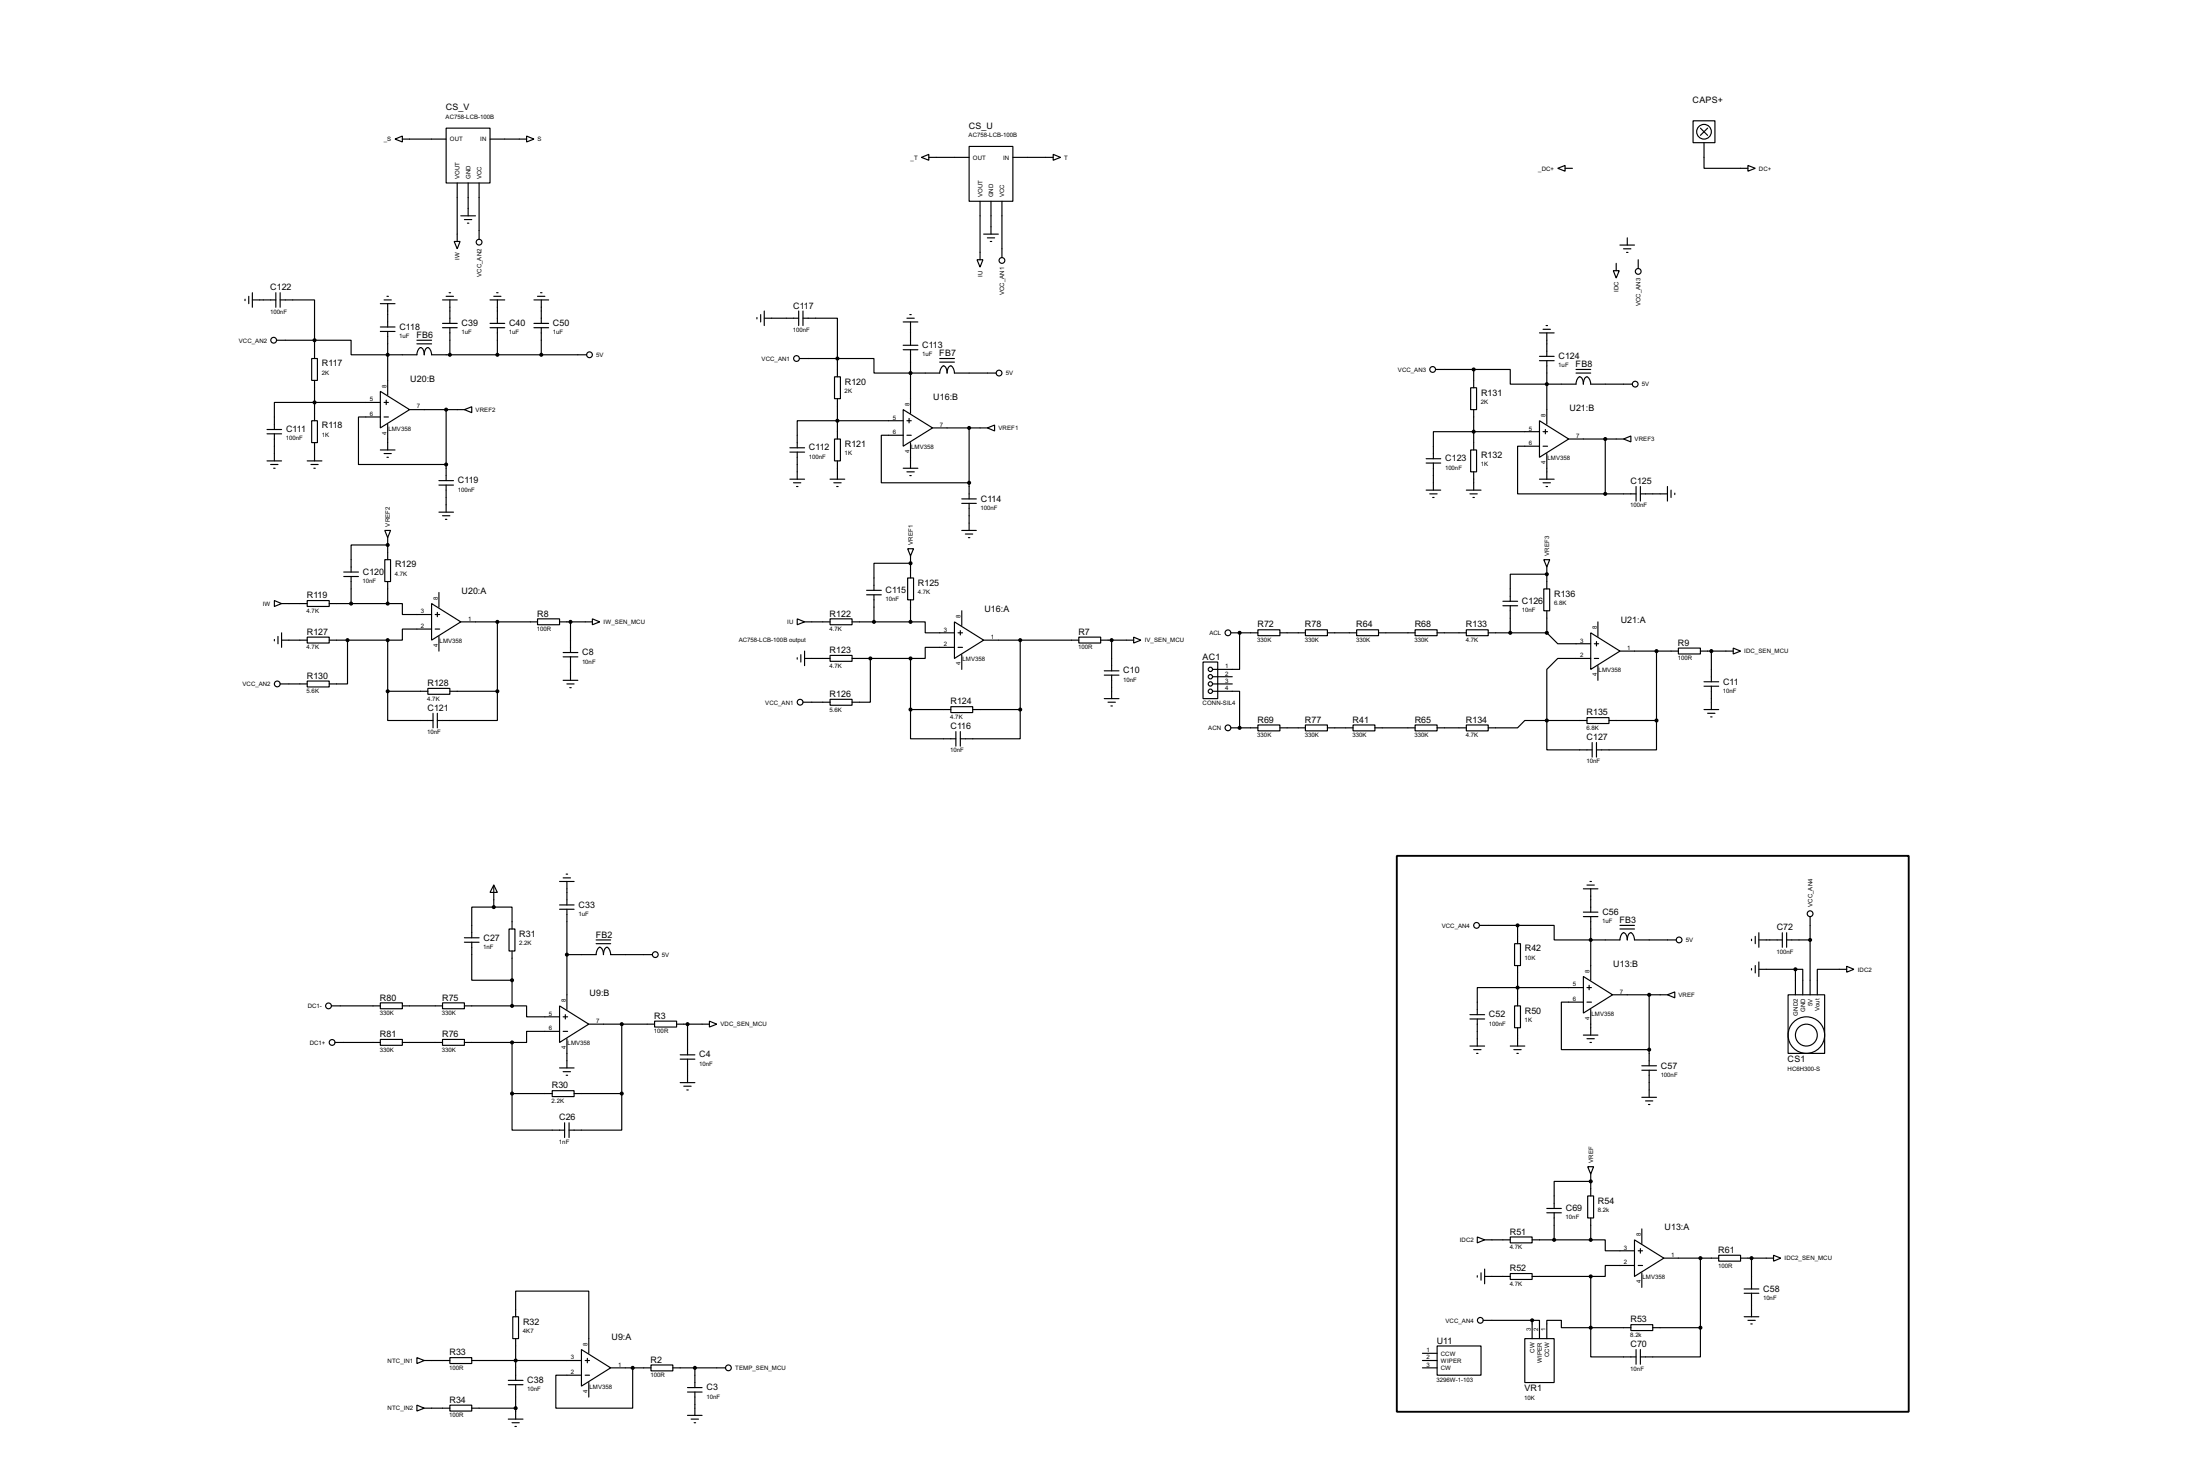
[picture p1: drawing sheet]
<svg xmlns="http://www.w3.org/2000/svg" width="764mm" height="510mm" viewBox="0 0 764 510" stroke-linecap="round" stroke-linejoin="round" font-family="sans-serif">
<g fill="none" stroke="#000" stroke-width=".4">
<path d="M137.2 48.3l2.6-1v2zM139.8 48.3h15.2M155 44.5h15.2v19.1h-15.2zM170.2 48.3h12.7M182.9 47.3l2.6 1-2.6 1zM320.1 54.7l2.5-1.1v2.1zM322.6 54.7h14M336.6 50.9h15.2v19h-15.2zM351.8 54.7h14M365.8 53.6l2.6 1.1-2.6 1zM541.1 58.5l2.5-1v2zM543.6 58.5h2.6"/>
<path d="M588.1 42h7.6v7.6h-7.6zM590.6 44.5l2.5 2.5M591.9 49.6v8.9h15.2M593.1 44.5l-2.5 2.5M607.1 57.5l2.6 1-2.6 1zM158.8 63.6v20.3M160.1 75h5.1M161.3 76.3h2.6M162.4 77.5h.5M162.6 63.6v11.4M166.4 63.6v19.5M340.4 69.9v20.3"/>
<path d="M344.2 69.9v11.4M348 69.9v19.6M157.8 83.9h2l-1 2.5zM339.4 90.2h2l-1 2.6zM341.7 81.3h5.1M343 82.6h2.5M344 83.9h.5M560.4 94h2l-1 2.6zM561.4 91.5v2.5M562.7 85.1h5M563.9 86.4h2.6M565 87.7h.5"/>
<path d="M565.2 82.6v2.5M569 90.2v3.1M85.1 103.9v.5M86.4 102.9v2.6M87.7 104.2h8.1M87.7 101.7v5M95.8 101.7v5M96.1 118.2h13.2M97.3 104.2h12v14M97.3 101.7v5M109.3 118.2h12.7v5h22.8l.4-1.7a.89 .89 0 0 1 .9-.8 .89 .89 0 0 1 .9 .8l.4 1.7 .1-1.2a1.01 1.01 0 0 1 .7-1.2 1.01 1.01 0 0 1 1.3 .7l.4 1.7h53.9M109.3 118.2v6.3"/>
<path d="M132.1 113.6h5.1M132.1 115.1h5.1M132.1 105.5h5.1M133.4 104.2h2.5M134.4 102.9h.5M134.7 105.5v8.1M134.7 115.1v22.1M144.8 118.2h5.1M144.8 119.4h5.1M153.7 104.2h5.1M153.7 112.3h5.1M153.7 113.8h5.1"/>
<path d="M155 102.9h2.5M156 101.7h.5M156.3 104.2v8.1M156.3 113.8v9.4M170.2 104.2h5.1M170.2 112.3h5.1M170.2 113.8h5.1M171.5 102.9h2.5M172.5 101.7h.5M172.8 104.2v8.1M172.8 113.8v9.4M185.5 104.2h5.1"/>
<path d="M185.5 112.3h5.1M185.5 113.8h5.1M186.7 102.9h2.6M187.8 101.7h.5M188 104.2v8.1M188 113.8v9.4M262.9 110.3v.5M264.2 109.3v2.5M265.5 110.5h11.9M265.5 108v5.1M277.4 108v5.1M278.9 110.5h12v14"/>
<path d="M278.9 108v5.1M313.7 119.9h5.1M313.7 111.8h5.1M315 110.5h2.6M316 109.3h.5M316.3 111.8v8.1M534.7 115.6h5.1M536 114.4h2.5M537 113.1h.5M537.3 115.6v8.2M108.3 124.5h2v7.6h-2zM109.3 132.1v14"/>
<path d="M132.1 135.9l10.2 6.4-10.2 6.3zM132.1 139.8h-36.8v9.4M133.4 139.8h1.5M134.2 139v1.5M277.7 124.5h13.2M289.9 130.9h2v7.6h-2zM290.9 124.5h12.7v5.1h22.8l.5-1.8a.88 .88 0 0 1 .8-.8 .88 .88 0 0 1 .9 .8l.4 1.8 .1-1.3a1.01 1.01 0 0 1 .7-1.1 1.01 1.01 0 0 1 1.3 .6l.4 1.8h14.5M290.9 124.5v6.4M290.9 138.5v14M313.7 121.5h5.1M316.3 121.5v22.1M326.4 124.5h5.1"/>
<path d="M326.4 125.8h5.1M498.7 128.3h13.2M510.8 134.7h2.1v7.6h-2.1zM511.9 128.3h12.7v5.1h22.8l.4-1.8a.89 .89 0 0 1 .9-.8 .89 .89 0 0 1 .9 .8l.4 1.8 .1-1.2a1.21 1.21 0 0 1 1.4-1.3l.8 1.3 .2 1.2h14.5M511.9 128.3v6.4M534.7 123.8h5.1M534.7 125.3h5.1M537.3 125.3v22.1M547.4 129.6h5.1M547.4 128.3h5.1M92.8 149.2h5M92.8 150.7h5"/>
<path d="M95.3 150.7v9.4M108.3 146.1h2v7.6h-2zM109.3 153.7v6.4M132.1 144.8h-7.6v16.5h30.5M132.1 156.3h5.1M133.4 144.8h1.5M133.4 157.5h2.5M134.4 158.8h.5M134.7 147.4v8.9M142.3 142.3h19M155 142.3v24.6M161.3 142.3l2.6-1v2z"/>
<path d="M274.4 155.5h5.1M274.4 157h5.1M276.9 157v9.4M289.9 152.5h2v7.6h-2zM313.7 142.3l10.2 6.3-10.2 6.4zM313.7 146.1h-36.8v9.4M313.7 151.2h-7.6v16.5h30.5M315 146.1h1.5M315 151.2h1.5M315.8 145.3v1.6M316.3 153.7v8.9M323.9 148.6h19.1"/>
<path d="M336.6 148.6v24.7M343 148.6l2.5-1v2.1zM495.4 159.3h5M510.8 156.3h2.1v7.6h-2.1zM511.9 142.3v14M534.7 146.1l10.2 6.4-10.2 6.3zM534.7 149.9h-36.8v9.4M534.7 155h-7.6v16.5h30.5M536 149.9h1.5M536 155h1.5M536.8 149.2v1.5M537.3 157.5v8.9"/>
<path d="M544.9 152.5h19M557.6 152.5v19M563.9 152.5l2.6-1.1v2.1zM92.8 160.1h5M94 161.3h2.6M95.1 162.6h.5M106.7 160.1h5.1M108 161.3h2.5M109 162.6h.5M152.5 166.9h5M152.5 168.5h5M152.5 177.9h5"/>
<path d="M153.7 179.1h2.6M155 168.5v9.4M274.4 166.4h5.1M275.6 167.7h2.6M276.7 169h.5M288.3 166.4h5.1M289.6 167.7h2.6M290.6 169h.5M290.9 160.1v6.3M313.7 162.6h5.1M315 163.9h2.6M316 165.2h.5"/>
<path d="M334.1 173.3h5M334.1 174.8h5M336.6 174.8v9.4M495.4 160.8h5M495.4 170.2h5M496.6 171.5h2.6M497.6 172.8h.5M497.9 160.8v9.4M509.3 170.2h5.1M510.6 171.5h2.5M511.6 172.8h.5M511.9 163.9v6.3"/>
<path d="M534.7 166.4h5.1M536 167.7h2.5M537 169h.5M557.6 171.5h10.7M568.3 169v5M569.8 171.5h9.4M569.8 169v5M579.2 169v5M580.4 170.2v2.6M581.7 171.3v.5M119.4 198.7h5.1M133.7 194.4h2v7.6h-2z"/>
<path d="M133.7 184.2h2l-1 2.5zM134.7 189.3h-12.7v9.4M134.7 186.7v7.7M154.7 180.4h.5M315.3 190.6h2l-1 2.5zM316.3 195.6h-12.7v9.4M316.3 193.1v7.6M334.1 184.2h5M335.3 185.5h2.6M336.4 186.7h.5M536.2 194.4h2.1l-1 2.5zM537.3 199.4h-12.7v9.4"/>
<path d="M537.3 196.9v7.6M95.3 208.6l2.5 1-2.5 1zM97.8 209.6h8.9M97.8 219.8v5M106.7 208.6h7.7v2h-7.7zM114.4 209.6h20.3M119.4 200.2h5.1M122 200.2v9.4M134.7 209.6h5.1v3.8h10.1M134.7 202v7.6M149.9 209.6l10.2 6.4-10.2 6.3zM149.9 218.5h-10.1v3.8h-5.1"/>
<path d="M151.2 218.5h1.5M151.2 213.4h1.5M151.9 212.7v1.5M152.5 205.8v5.1M160.1 216h26.6M172.8 216v24.1M186.7 214.9h7.7v2.1h-7.7zM194.4 216h11.4M198.2 216v10.6M205.8 214.9l2.5 1.1-2.5 1zM276.9 214.9l2.6 1.1-2.6 1zM279.5 216h8.8"/>
<path d="M288.3 214.9h7.7v2.1h-7.7zM296 216h20.3M301 205h5.1M301 206.6h5.1M303.6 206.6v9.4M315.3 200.7h2v7.6h-2zM316.3 216h5.1v3.8h10.1M316.3 208.3v7.7M331.5 216l10.2 6.3-10.2 6.4zM332.8 219.8h1.5M333.6 219v1.5M334.1 212.1v5.1"/>
<path d="M427.5 219.8h9.4M430.6 219.8v12.7h-9.4M436.9 218.7h7.7v2.1h-7.7zM444.6 219.8h8.8M453.4 218.7h7.7v2.1h-7.7zM461.1 219.8h10.1M471.2 218.7h7.6v2.1h-7.6zM478.8 219.8h12.7M491.5 218.7h7.7v2.1h-7.7zM499.2 219.8h10.1M509.3 218.7h7.6v2.1h-7.6zM516.9 219.8h20.4"/>
<path d="M522 208.8h5.1M522 210.4h5.1M524.6 210.4v9.4M536.2 204.5h2.1v7.6h-2.1zM537.3 219.8l3.8 3.8h11.4M537.3 212.1v7.7M552.5 219.8l10.2 6.3-10.2 6.4zM555 216v5M95.3 222.1v.5M96.6 221v2.6M97.3 237.5h9.4M97.8 222.3h8.9"/>
<path d="M106.7 221.3h7.7v2h-7.7zM106.7 236.5h7.7v2.1h-7.7zM114.4 222.3h20.3M120.7 222.3v15.2h-6.3M134.7 222.3v17.8M148.6 239.1h7.7v2h-7.7zM152.5 221v5.1M195.6 226.6h5.1M195.6 228.1h5.1M195.6 236.3h5.1M196.9 237.5h2.5M197.9 238.8h.5"/>
<path d="M198.2 228.1v8.2M276.9 228.4v.5M278.2 227.4v2.5M279.5 228.7h8.8M279.5 226.1v5.1M288.3 227.6h7.7v2.1h-7.7zM296 228.7h20.3M302.3 228.7v15.2h-6.3M316.3 228.7v17.7M331.5 224.8h-10.1v3.9h-5.1M332.8 224.8h1.5M334.1 227.4v5.1"/>
<path d="M341.7 222.3h33M354.4 222.3v24.1M374.7 221.3h7.6v2h-7.6zM382.3 222.3h11.5M383.6 233h5.1M383.6 234.5h5.1M386.1 222.3v10.7M386.1 234.5v8.1M393.8 221.3l2.5 1-2.5 1zM417.9 229.9h5.1v12.7h-5.1zM421.2 237.5h6.8M421.2 235h6.8"/>
<path d="M552.5 228.7h-11.4l-3.8 3.8v17.7M553.8 228.7h1.5M553.8 223.6h1.5M554.5 222.8v1.5M555 231.2v5.1M562.7 226.1h20.3M575.4 226.1v24.1M583 225.1h7.6v2h-7.6zM590.6 226.1h11.4M591.9 236.8h5.1M591.9 238.3h5.1M594.4 226.1v10.7"/>
<path d="M594.4 238.3v8.1M602 225.1l2.6 1-2.6 1zM134.7 240.1v10.1h15.7M134.7 240.1h13.9M150.4 247.7v5.1M151.9 247.7v5.1M156.3 240.1h16.5M172.8 240.1v10.1h-20.9M278.9 243.9h9.4M288.3 242.9h7.7v2h-7.7zM316.3 246.4v10.2h15.7M316.3 246.4h14"/>
<path d="M330.3 245.4h7.6v2.1h-7.6zM332 254.1v5M333.6 254.1v5M337.9 246.4h16.5M354.4 246.4v10.2h-20.8M383.6 242.6h5.1M384.9 243.9h2.5M385.9 245.2h.5M421.2 240.1h9.4v12.7M427.5 252.8h9.4M436.9 251.8h7.7v2h-7.7zM444.6 252.8h8.8"/>
<path d="M453.4 251.8h7.7v2h-7.7zM461.1 252.8h8.9M470 251.8h7.6v2h-7.6zM477.6 252.8h13.9M491.5 251.8h7.7v2h-7.7zM499.2 252.8h10.1M509.3 251.8h7.6v2h-7.6zM537.3 250.2v10.2h15.7M537.3 250.2h-7.7l-2.5 2.6h-10.2M537.3 250.2h13.9M551.2 249.2h7.7v2.1h-7.7zM553 257.9v5"/>
<path d="M554.5 257.9v5M558.9 250.2h16.5M575.4 250.2v10.2h-20.9M591.9 246.4h5.1M593.1 247.7h2.6M594.2 249h.5M171.5 307.4l1.3 2.5h-2.6zM171.5 315h6.4v7.6M171.5 315h-7.6v10.7M171.5 307.4v7.6M194.4 314.3h5M194.4 315.8h5"/>
<path d="M194.4 306.1h5M195.6 304.9h2.6M196.7 303.6h.5M196.9 306.1v8.2M196.9 315.8v34.8M550 316.8h5M550 318.3h5M550 308.7h5M551.2 307.4h2.6M552.3 306.1h.5M552.5 308.7v8.1M552.5 318.3v22.1"/>
<path d="M628.7 318.3v27.2M161.3 327.2h5.1M161.3 325.7h5.1M163.9 327.2v13.2h14M176.8 322.6h2.1v7.7h-2.1zM177.9 330.3v19M196.9 331.5h10.2l.2-1.2 .7-1.2a1.5 1.5 0 0 1 1.6 1.8v.6l.2-1.2a1.23 1.23 0 0 1 1.3-1.2l.8 1.2 .2 1.2h14.5M207.1 326.4h5M207.1 327.7h5M513.9 321.4h13.2M526.1 327.7h2v7.6h-2zM527.1 321.4h12.7v5h22.9l.4-1.7a.88 .88 0 0 1 .9-.8 .88 .88 0 0 1 .8 .8l.4 1.7 .2-1.2a.99 .99 0 0 1 .7-1.2 .99 .99 0 0 1 1.2 .7l.4 1.7h14.5"/>
<path d="M527.1 321.4v6.3M527.1 335.3v14M550 339.1l10.1 6.4-10.1 6.3zM562.7 321.4h5M562.7 322.6h5M608.4 326.2v.5M608.4 336.4v.5M609.7 325.2v2.5M609.7 335.3v2.6M610.9 326.4h8.2M610.9 336.6h12.7M610.9 323.9v5.1"/>
<path d="M610.9 334.1v5M619.1 323.9v5.1M620.6 326.4h8.1M620.6 323.9v5.1M623.6 336.6h2.6v8.9M623.6 336.6v8.9M641.4 335.6l2.5 1-2.5 1zM641.4 336.6h-10.2v8.9M115.1 349.3h17M132.1 348.3h7.7v2h-7.7zM139.8 349.3h13.9M153.7 348.3h7.6v2h-7.6z"/>
<path d="M161.3 349.3h16.6M177.9 349.3h5v3.8h11.5M194.4 349.3l10.1 6.4-10.1 6.3zM194.4 358.2h-11.5v3.8h-5M195.6 358.2h1.6M195.6 353.1h1.6M196.4 352.4v1.5M204.5 355.7h22.9M216 355.7v24.1M227.4 354.6h7.6v2.1h-7.6zM235 355.7h11.4M238.8 355.7v10.6"/>
<path d="M246.4 354.6l2.6 1.1-2.6 1zM510.6 352.4h5.1M510.6 353.9h5.1M513.1 353.9v9.4M526.1 349.3h2v7.6h-2zM527.1 356.9v6.4M550 343h-36.9v9.4M550 348h-7.7v16.5h30.5M550 359.5h5M551.2 343h1.6M551.2 348h1.6M552 342.2v1.5"/>
<path d="M552.5 350.6v8.9M560.1 345.5h19.1M572.8 345.5v24.6M579.2 345.5l2.5-1v2zM621.1 345.5h12.7v20.3h-12.7zM116.4 362h15.7M132.1 361h7.7v2h-7.7zM139.8 362h13.9M153.7 361h7.6v2h-7.6zM161.3 362h16.6M177.9 379.8v12.7h18.2M177.9 379.8h13.9"/>
<path d="M177.9 362v17.8M191.8 378.8h7.6v2h-7.6zM194.4 370.9h5M195.6 372.2h2.6M196.7 373.4h.5M196.9 360.7v10.2M199.4 379.8h16.6M216 379.8v12.7h-18.3M236.3 366.3h5.1M236.3 367.8h5.1M236.3 376h5.1M237.5 377.2h2.6"/>
<path d="M238.6 378.5h.5M238.8 367.8v8.2M510.6 363.3h5.1M511.9 364.5h2.5M512.9 365.8h.5M524.6 363.3h5M525.8 364.5h2.6M526.9 365.8h.5M551.2 360.7h2.6M552.3 362h.5M570.3 370.1h5.1M570.3 371.7h5.1"/>
<path d="M572.8 371.7v9.4M196.1 389.9v5.1M197.7 389.9v5.1M570.3 381.1h5.1M571.6 382.3h2.5M572.6 383.6h.5M537.3 419.7h5M551.5 415.3h2v7.7h-2zM551.5 405.2h2l-1 2.5zM552.5 410.3h-12.7v9.4M552.5 407.7v7.6M513.1 429.6l2.6 1-2.6 1z"/>
<path d="M515.7 430.6h8.9M524.6 429.6h7.6v2h-7.6zM532.2 430.6h20.3M537.3 421.2h5M539.8 421.2v9.4M552.5 430.6h5.1v3.8h10.1M552.5 423v7.6M567.7 430.6l10.2 6.3-10.2 6.4zM567.7 439.5h-10.1v3.8h-5.1M569 439.5h1.5M569 434.4h1.5M569.8 433.6v1.6"/>
<path d="M570.3 426.8v5.1M577.9 436.9h19.1M590.6 436.9v24.2M597 435.9h7.6v2.1h-7.6zM604.6 436.9h11.4M608.4 436.9v10.7M616 435.9l2.5 1-2.5 1.1zM178.1 457.3h2v7.6h-2zM179.1 457.3v-8.9h25.4v21.6M513.1 443v.5M514.4 442v2.6M515.2 458.5h17"/>
<path d="M515.7 443.3h8.9M515.7 440.7v5.1M524.6 442.3h7.6v2h-7.6zM532.2 458.5h2.5v6.4M532.2 443.3h20.3M532.2 458.5v6.4M552.5 443.3v17.8M570.3 442v5.1M605.8 447.6h5.1M605.8 449.1h5.1M605.8 457.3h5.1M607.1 458.5h2.6"/>
<path d="M608.1 459.8h.5M608.4 449.1v8.2M144.8 471.5l2.6 1-2.6 1zM147.4 472.5h8.9M156.3 471.5h7.6v2h-7.6zM163.9 472.5h38.1M176.6 479.4h5.1M179.1 464.9v14.5M202 468.7l10.1 6.3-10.1 6.4zM203.3 472.5h1.5M203.3 477.6h1.5M204 471.7v1.6"/>
<path d="M212.1 475h14M219.8 475v14h-26.7v-11.4h8.9M226.1 474h7.6v2.1h-7.6zM233.7 475h18.3M241.4 475v6.9M494.1 475h5.1M494.1 472.5h5.1M494.1 470h5.1M499.2 467.4h15.2v10.2h-15.2zM529.6 464.9h10.2v15.2h-10.2zM552.5 461.1v10.1h15.8M552.5 461.1h-10.2v-2.6h-5v6.4"/>
<path d="M552.5 461.1h14M566.5 460h7.6v2.1h-7.6zM568.3 468.7v5.1M569.8 468.7v5.1M574.1 461.1h16.5M590.6 461.1v10.1h-20.8M144.8 488l2.6 1-2.6 1zM147.4 489h8.9M156.3 488h7.6v2h-7.6zM163.9 489h15.2M176.6 492.8h5.1M176.6 480.9h5.1"/>
<path d="M177.9 494.1h2.5M178.9 495.4h.5M179.1 480.9v11.9M204.5 480.1v5.1M238.8 483.4h5.1M238.8 481.9h5.1M238.8 491.5h5.1M240.1 492.8h2.5M241.1 494.1h.5M241.4 483.4v8.1"/>
<circle cx="591.8" cy="45.8" r="2.55"/>
<circle cx="166.4" cy="84.1" r="1"/>
<circle cx="348" cy="90.5" r="1"/>
<circle cx="569" cy="94.3" r="1"/>
<circle cx="95" cy="118.2" r="1"/>
<circle cx="204.7" cy="123.2" r="1"/>
<circle cx="276.6" cy="124.5" r="1"/>
<circle cx="347" cy="129.6" r="1"/>
<circle cx="497.6" cy="128.3" r="1"/>
<circle cx="567.9" cy="133.4" r="1"/>
<circle cx="426.5" cy="219.8" r="1"/>
<circle cx="96.3" cy="237.5" r="1"/>
<circle cx="420.4" cy="232.5" r=".75"/>
<circle cx="420.4" cy="235" r=".75"/>
<circle cx="420.4" cy="237.5" r=".75"/>
<circle cx="277.9" cy="243.9" r="1"/>
<circle cx="420.4" cy="240.1" r=".75"/>
<circle cx="426.5" cy="252.8" r="1"/>
<circle cx="628.7" cy="317.3" r="1"/>
<circle cx="227.6" cy="331.5" r="1"/>
<circle cx="512.8" cy="321.4" r="1"/>
<circle cx="583.2" cy="326.4" r="1"/>
<circle cx="114.1" cy="349.3" r="1"/>
<circle cx="627.4" cy="359.5" r="6.4"/>
<circle cx="627.4" cy="359.5" r="3.8"/>
<circle cx="115.3" cy="362" r="1"/>
<circle cx="514.1" cy="458.5" r="1"/>
<circle cx="253" cy="475" r="1"/>
</g>
<g fill="#000">
<circle cx="134.7" cy="189.3" r=".2"/>
<circle cx="316.3" cy="195.6" r=".2"/>
<circle cx="537.3" cy="199.4" r=".2"/>
<circle cx="430.6" cy="219.8" r=".2"/>
<circle cx="430.6" cy="252.8" r=".2"/>
<circle cx="552.5" cy="410.3" r=".2"/>
</g>
<g fill="#000" stroke="#000" stroke-width=".4">
<circle cx="109.2" cy="118.2" r=".5"/>
<circle cx="109.2" cy="139.8" r=".5"/>
<circle cx="134.6" cy="123.2" r=".5"/>
<circle cx="156.2" cy="123.2" r=".5"/>
<circle cx="172.7" cy="123.2" r=".5"/>
<circle cx="188" cy="123.2" r=".5"/>
<circle cx="290.8" cy="124.5" r=".5"/>
<circle cx="316.2" cy="129.6" r=".5"/>
<circle cx="511.8" cy="128.3" r=".5"/>
<circle cx="537.2" cy="133.4" r=".5"/>
<circle cx="154.9" cy="142.3" r=".5"/>
<circle cx="290.8" cy="146.1" r=".5"/>
<circle cx="336.6" cy="148.6" r=".5"/>
<circle cx="511.8" cy="149.9" r=".5"/>
<circle cx="557.5" cy="152.5" r=".5"/>
<circle cx="154.9" cy="161.3" r=".5"/>
<circle cx="336.6" cy="167.7" r=".5"/>
<circle cx="557.5" cy="171.5" r=".5"/>
<circle cx="134.6" cy="189.3" r=".5"/>
<circle cx="316.2" cy="195.6" r=".5"/>
<circle cx="537.2" cy="199.4" r=".5"/>
<circle cx="121.9" cy="209.6" r=".5"/>
<circle cx="134.6" cy="209.6" r=".5"/>
<circle cx="172.7" cy="216" r=".5"/>
<circle cx="198.1" cy="216" r=".5"/>
<circle cx="303.5" cy="216" r=".5"/>
<circle cx="316.2" cy="216" r=".5"/>
<circle cx="430.5" cy="219.8" r=".5"/>
<circle cx="524.5" cy="219.8" r=".5"/>
<circle cx="537.2" cy="219.8" r=".5"/>
<circle cx="120.7" cy="222.3" r=".5"/>
<circle cx="134.6" cy="222.3" r=".5"/>
<circle cx="302.3" cy="228.7" r=".5"/>
<circle cx="316.2" cy="228.7" r=".5"/>
<circle cx="354.3" cy="222.3" r=".5"/>
<circle cx="386.1" cy="222.3" r=".5"/>
<circle cx="575.3" cy="226.1" r=".5"/>
<circle cx="594.4" cy="226.1" r=".5"/>
<circle cx="134.6" cy="240.1" r=".5"/>
<circle cx="172.7" cy="240.1" r=".5"/>
<circle cx="316.2" cy="246.4" r=".5"/>
<circle cx="354.3" cy="246.4" r=".5"/>
<circle cx="430.5" cy="252.8" r=".5"/>
<circle cx="537.2" cy="250.2" r=".5"/>
<circle cx="575.3" cy="250.2" r=".5"/>
<circle cx="171.5" cy="315" r=".5"/>
<circle cx="196.9" cy="331.5" r=".5"/>
<circle cx="527.1" cy="321.4" r=".5"/>
<circle cx="552.5" cy="326.4" r=".5"/>
<circle cx="623.6" cy="336.6" r=".5"/>
<circle cx="628.7" cy="326.4" r=".5"/>
<circle cx="177.8" cy="340.4" r=".5"/>
<circle cx="177.8" cy="349.3" r=".5"/>
<circle cx="215.9" cy="355.7" r=".5"/>
<circle cx="238.8" cy="355.7" r=".5"/>
<circle cx="527.1" cy="343" r=".5"/>
<circle cx="572.8" cy="345.5" r=".5"/>
<circle cx="177.8" cy="379.8" r=".5"/>
<circle cx="177.8" cy="362" r=".5"/>
<circle cx="215.9" cy="379.8" r=".5"/>
<circle cx="572.8" cy="364.5" r=".5"/>
<circle cx="552.5" cy="410.3" r=".5"/>
<circle cx="539.8" cy="430.6" r=".5"/>
<circle cx="552.5" cy="430.6" r=".5"/>
<circle cx="590.6" cy="436.9" r=".5"/>
<circle cx="608.3" cy="436.9" r=".5"/>
<circle cx="532.1" cy="458.5" r=".5"/>
<circle cx="552.5" cy="443.3" r=".5"/>
<circle cx="179.1" cy="472.5" r=".5"/>
<circle cx="219.7" cy="475" r=".5"/>
<circle cx="241.3" cy="475" r=".5"/>
<circle cx="552.5" cy="461.1" r=".5"/>
<circle cx="590.6" cy="461.1" r=".5"/>
<circle cx="179.1" cy="489" r=".5"/>
</g>
<path d="M485.2 297.2h177.8v193.1h-177.8z" fill="none" stroke="#000" stroke-width=".65"/>
<g font-size="3.5">
<text x="587.9" y="35.8">CAPS+</text>
<text x="154.8" y="38.3">CS_V</text>
<text x="336.5" y="44.6">CS_U</text>
<text x="93.9" y="100.9">C122</text>
<text x="275.5" y="107.2">C117</text>
<text x="160.3" y="113.2">C39</text>
<text x="176.8" y="113.2">C40</text>
<text x="192.1" y="113.2">C50</text>
<text x="138.7" y="114.5">C118</text>
<text x="144.7" y="117.4">FB6</text>
<text x="320.3" y="120.8">C113</text>
<text x="326.3" y="123.7">FB7</text>
<text x="541.3" y="124.7">C124</text>
<text x="111.8" y="127.2">R117</text>
<text x="547.3" y="127.5">FB8</text>
<text x="142.5" y="132.6">U20:B</text>
<text x="293.4" y="133.5">R120</text>
<text x="514.4" y="137.4">R131</text>
<text x="324.2" y="139">U16:B</text>
<text x="545.1" y="142.8">U21:B</text>
<text x="111.8" y="148.8">R118</text>
<text x="99.4" y="150.1">C111</text>
<text x="293.4" y="155.2">R121</text>
<text x="281" y="156.4">C112</text>
<text x="502" y="160.2">C123</text>
<text x="514.4" y="159">R132</text>
<text x="159.1" y="167.9">C119</text>
<text x="566.3" y="168.2">C125</text>
<text x="340.7" y="174.2">C114</text>
<text x="137.2" y="197.1">R129</text>
<text x="126" y="199.6">C120</text>
<text x="318.8" y="203.4">R125</text>
<text x="106.6" y="207.8">R119</text>
<text x="160.3" y="206.3">U20:A</text>
<text x="307.6" y="206">C115</text>
<text x="528.6" y="209.8">C126</text>
<text x="539.8" y="207.2">R136</text>
<text x="186.6" y="214.1">R8</text>
<text x="288.2" y="214.1">R122</text>
<text x="341.9" y="212.6">U16:A</text>
<text x="106.6" y="220.5">R127</text>
<text x="374.6" y="220.5">R7</text>
<text x="436.8" y="217.9">R72</text>
<text x="453.3" y="217.9">R78</text>
<text x="471.1" y="217.9">R64</text>
<text x="491.4" y="217.9">R68</text>
<text x="509.2" y="217.9">R133</text>
<text x="562.9" y="216.4">U21:A</text>
<text x="202.2" y="227.5">C8</text>
<text x="288.2" y="226.8">R123</text>
<text x="582.8" y="224.3">R9</text>
<text x="390.2" y="233.9">C10</text>
<text x="417.7" y="229.1">AC1</text>
<text x="106.6" y="235.7">R130</text>
<text x="148.5" y="238.3">R128</text>
<text x="598.5" y="237.7">C11</text>
<text x="288.2" y="242.1">R126</text>
<text x="330.1" y="244.6">R124</text>
<text x="148.5" y="246.9">C121</text>
<text x="436.8" y="251">R69</text>
<text x="453.3" y="251">R77</text>
<text x="469.8" y="251">R41</text>
<text x="491.4" y="251">R65</text>
<text x="509.2" y="251">R134</text>
<text x="551.1" y="248.4">R135</text>
<text x="330.1" y="253.3">C116</text>
<text x="551.1" y="257.1">C127</text>
<text x="201" y="315.2">C33</text>
<text x="556.6" y="317.7">C56</text>
<text x="562.5" y="320.6">FB3</text>
<text x="617.1" y="323.1">C72</text>
<text x="167.9" y="326.6">C27</text>
<text x="180.4" y="325.3">R31</text>
<text x="206.9" y="325.6">FB2</text>
<text x="529.6" y="330.4">R42</text>
<text x="560.4" y="335.8">U13:B</text>
<text x="132" y="347.5">R80</text>
<text x="153.6" y="347.5">R75</text>
<text x="204.8" y="346">U9:B</text>
<text x="227.2" y="353.8">R3</text>
<text x="517.2" y="353.3">C52</text>
<text x="529.6" y="352">R50</text>
<text x="132" y="360.2">R81</text>
<text x="153.6" y="360.2">R76</text>
<text x="242.9" y="367.2">C4</text>
<text x="576.9" y="371.1">C57</text>
<text x="620.9" y="368.9">CS1</text>
<text x="191.7" y="378">R30</text>
<text x="194.2" y="389.1">C26</text>
<text x="555" y="418">R54</text>
<text x="543.9" y="420.6">C69</text>
<text x="524.4" y="428.8">R51</text>
<text x="578.2" y="427.2">U13:A</text>
<text x="596.8" y="435.1">R61</text>
<text x="524.4" y="441.5">R52</text>
<text x="612.4" y="448.5">C58</text>
<text x="181.7" y="460">R32</text>
<text x="566.3" y="459.2">R53</text>
<text x="212.4" y="465.3">U9:A</text>
<text x="499" y="466.6">U11</text>
<text x="566.3" y="467.9">C70</text>
<text x="156.1" y="470.7">R33</text>
<text x="226" y="473.2">R2</text>
<text x="183.2" y="480.3">C38</text>
<text x="245.4" y="482.8">C3</text>
<text x="529.5" y="483.2">VR1</text>
<text x="156.1" y="487.2">R34</text>
</g>
<g font-size="2.4">
<text x="154.8" y="41.2">AC758-LCB-100B</text>
<text x="336.4" y="47.5">AC758-LCB-100B</text>
<text x="133.3" y="49.1">_S</text>
<text x="156.3" y="49.1">OUT</text>
<text x="166.8" y="49.1">IN</text>
<text x="186.7" y="49.1">S</text>
<text x="316.3" y="55.5">_T</text>
<text x="337.9" y="55.5">OUT</text>
<text x="348.4" y="55.5">IN</text>
<text x="369.6" y="55.5">T</text>
<text x="534.3" y="59.3">_DC+</text>
<text x="610.9" y="59.3">DC+</text>
<text x="159.6" y="62.2" transform="rotate(-90 159.6 62.2)">VOUT</text>
<text x="163.4" y="62.2" transform="rotate(-90 163.4 62.2)">GND</text>
<text x="167.2" y="62.2" transform="rotate(-90 167.2 62.2)">VCC</text>
<text x="341.2" y="68.6" transform="rotate(-90 341.2 68.6)">VOUT</text>
<text x="345" y="68.6" transform="rotate(-90 345 68.6)">GND</text>
<text x="348.8" y="68.6" transform="rotate(-90 348.8 68.6)">VCC</text>
<text x="159.6" y="90.4" transform="rotate(-90 159.6 90.4)">IW</text>
<text x="167.2" y="96.2" transform="rotate(-90 167.2 96.2)">VCC_AN2</text>
<text x="341.2" y="96.2" transform="rotate(-90 341.2 96.2)">IU</text>
<text x="562.2" y="101.5" transform="rotate(-90 562.2 101.5)">IDC</text>
<text x="348.8" y="102.6" transform="rotate(-90 348.8 102.6)">VCC_AN1</text>
<text x="569.8" y="106.4" transform="rotate(-90 569.8 106.4)">VCC_AN3</text>
<text x="93.8" y="108.9">100nF</text>
<text x="82.9" y="119">VCC_AN2</text>
<text x="138.7" y="117.4">1uF</text>
<text x="160.3" y="116.2">1uF</text>
<text x="176.8" y="116.2">1uF</text>
<text x="192" y="116.2">1uF</text>
<text x="275.4" y="115.2">100nF</text>
<text x="207.1" y="124">5V</text>
<text x="264.5" y="125.3">VCC_AN1</text>
<text x="320.3" y="123.7">1uF</text>
<text x="111.8" y="130.1">2K</text>
<text x="349.3" y="130.4">5V</text>
<text x="485.5" y="129.1">VCC_AN3</text>
<text x="541.3" y="127.6">1uF</text>
<text x="134.3" y="134.7" transform="rotate(-90 134.3 134.7)">8</text>
<text x="293.4" y="136.4">2K</text>
<text x="570.3" y="134.2">5V</text>
<text x="128.4" y="139.4">5</text>
<text x="144.8" y="141.8">7</text>
<text x="165.2" y="143.1">VREF2</text>
<text x="315.9" y="141" transform="rotate(-90 315.9 141)">8</text>
<text x="514.4" y="140.3">2K</text>
<text x="128.4" y="144.4">6</text>
<text x="134.9" y="149.6">LMV358</text>
<text x="310.1" y="145.7">5</text>
<text x="326.4" y="148.2">7</text>
<text x="346.8" y="149.4">VREF1</text>
<text x="531" y="149.5">5</text>
<text x="536.9" y="144.8" transform="rotate(-90 536.9 144.8)">8</text>
<text x="99.3" y="153">100nF</text>
<text x="111.8" y="151.7">1K</text>
<text x="134.3" y="151" transform="rotate(-90 134.3 151)">4</text>
<text x="310.1" y="150.8">6</text>
<text x="316.5" y="155.9">LMV358</text>
<text x="531" y="154.5">6</text>
<text x="547.4" y="152.1">7</text>
<text x="567.7" y="153.3">VREF3</text>
<text x="280.9" y="159.3">100nF</text>
<text x="293.4" y="158">1K</text>
<text x="315.9" y="157.4" transform="rotate(-90 315.9 157.4)">4</text>
<text x="514.4" y="161.9">1K</text>
<text x="536.9" y="161.2" transform="rotate(-90 536.9 161.2)">4</text>
<text x="537.5" y="159.7">LMV358</text>
<text x="501.9" y="163.1">100nF</text>
<text x="159" y="170.7">100nF</text>
<text x="340.6" y="177.1">100nF</text>
<text x="566.3" y="176.2">100nF</text>
<text x="135.5" y="182.9" transform="rotate(-90 135.5 182.9)">VREF2</text>
<text x="317.1" y="189.2" transform="rotate(-90 317.1 189.2)">VREF1</text>
<text x="538.1" y="193" transform="rotate(-90 538.1 193)">VREF3</text>
<text x="126" y="202.5">10nF</text>
<text x="137.2" y="200">4.7K</text>
<text x="152.1" y="208.3" transform="rotate(-90 152.1 208.3)">8</text>
<text x="307.6" y="208.8">10nF</text>
<text x="318.8" y="206.3">4.7K</text>
<text x="91.2" y="210.4">IW</text>
<text x="106.5" y="212.8">4.7K</text>
<text x="146.2" y="213">3</text>
<text x="162.6" y="215.5">1</text>
<text x="333.7" y="214.7" transform="rotate(-90 333.7 214.7)">8</text>
<text x="528.6" y="212.7">10nF</text>
<text x="539.8" y="210.1">6.8K</text>
<text x="146.2" y="218.1">2</text>
<text x="186.5" y="219.2">100R</text>
<text x="209.6" y="216.8">IW_SEN_MCU</text>
<text x="273.4" y="216.8">IU</text>
<text x="288.1" y="219.2">4.7K</text>
<text x="327.8" y="219.4">3</text>
<text x="344.2" y="221.9">1</text>
<text x="420" y="220.6">ACL</text>
<text x="554.6" y="218.5" transform="rotate(-90 554.6 218.5)">8</text>
<text x="106.5" y="225.5">4.7K</text>
<text x="152" y="224.7" transform="rotate(-90 152 224.7)">4</text>
<text x="152.7" y="223.2">LMV358</text>
<text x="256.6" y="223">AC758-LCB-100B output</text>
<text x="327.8" y="224.4">2</text>
<text x="374.5" y="225.5">100R</text>
<text x="397.6" y="223.1">IV_SEN_MCU</text>
<text x="436.7" y="223">330K</text>
<text x="453.2" y="223">330K</text>
<text x="471" y="223">330K</text>
<text x="491.3" y="223">330K</text>
<text x="509.1" y="223">4.7K</text>
<text x="548.8" y="223.2">3</text>
<text x="565.2" y="225.7">1</text>
<text x="605.8" y="226.9">IDC_SEN_MCU</text>
<text x="202.1" y="230.5">10nF</text>
<text x="288.1" y="231.9">4.7K</text>
<text x="333.7" y="231.1" transform="rotate(-90 333.7 231.1)">4</text>
<text x="334.3" y="229.6">LMV358</text>
<text x="425.5" y="232.1">1</text>
<text x="548.8" y="228.3">2</text>
<text x="555.2" y="233.4">LMV358</text>
<text x="582.8" y="229.3">100R</text>
<text x="84.2" y="238.3">VCC_AN2</text>
<text x="390.1" y="236.8">10nF</text>
<text x="425.5" y="234.6">2</text>
<text x="425.5" y="237.1">3</text>
<text x="425.5" y="239.7">4</text>
<text x="554.6" y="234.8" transform="rotate(-90 554.6 234.8)">4</text>
<text x="106.5" y="240.8">5.6K</text>
<text x="148.4" y="243.3">4.7K</text>
<text x="265.8" y="244.7">VCC_AN1</text>
<text x="417.7" y="244.8">CONN-SIL4</text>
<text x="598.4" y="240.6">10nF</text>
<text x="288.1" y="247.1">5.6K</text>
<text x="330.1" y="249.7">4.7K</text>
<text x="148.4" y="255">10nF</text>
<text x="419.7" y="253.6">ACN</text>
<text x="436.7" y="256">330K</text>
<text x="453.2" y="256">330K</text>
<text x="469.8" y="256">330K</text>
<text x="491.3" y="256">330K</text>
<text x="509.1" y="256">4.7K</text>
<text x="551" y="253.5">6.8K</text>
<text x="330.1" y="261.3">10nF</text>
<text x="551" y="265.1">10nF</text>
<text x="629.5" y="315" transform="rotate(-90 629.5 315)">VCC_AN4</text>
<text x="200.9" y="318.1">1uF</text>
<text x="500.7" y="322.2">VCC_AN4</text>
<text x="556.5" y="320.6">1uF</text>
<text x="167.9" y="329.5">1nF</text>
<text x="180.3" y="328.2">2.2K</text>
<text x="585.5" y="327.2">5V</text>
<text x="229.9" y="332.3">5V</text>
<text x="529.6" y="333.3">10K</text>
<text x="617.1" y="331.2">100nF</text>
<text x="552.1" y="337.9" transform="rotate(-90 552.1 337.9)">8</text>
<text x="645.2" y="337.4">IDC2</text>
<text x="546.3" y="342.6">5</text>
<text x="546.3" y="347.6">6</text>
<text x="562.7" y="345.1">7</text>
<text x="583" y="346.3">VREF</text>
<text x="106.9" y="350.1">DC1-</text>
<text x="131.9" y="352.5">330K</text>
<text x="153.5" y="352.5">330K</text>
<text x="190.7" y="352.7">5</text>
<text x="196.5" y="348" transform="rotate(-90 196.5 348)">8</text>
<text x="552.7" y="352.8">LMV358</text>
<text x="624.4" y="352.7" transform="rotate(-90 624.4 352.7)">GND2</text>
<text x="627" y="351.5" transform="rotate(-90 627 351.5)">GND</text>
<text x="629.5" y="349.4" transform="rotate(-90 629.5 349.4)">5V</text>
<text x="632" y="351" transform="rotate(-90 632 351)">Vout</text>
<text x="190.7" y="357.8">6</text>
<text x="207.1" y="355.3">7</text>
<text x="227.2" y="358.9">100R</text>
<text x="250.2" y="356.5">VDC_SEN_MCU</text>
<text x="517.1" y="356.2">100nF</text>
<text x="529.6" y="354.9">1K</text>
<text x="552.1" y="354.2" transform="rotate(-90 552.1 354.2)">4</text>
<text x="107.6" y="362.8">DC1+</text>
<text x="131.9" y="365.2">330K</text>
<text x="153.5" y="365.2">330K</text>
<text x="196.5" y="364.4" transform="rotate(-90 196.5 364.4)">4</text>
<text x="197.1" y="362.9">LMV358</text>
<text x="242.8" y="370.2">10nF</text>
<text x="620.9" y="371.8">HC6H300-S</text>
<text x="576.8" y="373.9">100nF</text>
<text x="191.6" y="383">2.2K</text>
<text x="194.2" y="397.2">1nF</text>
<text x="553.3" y="403.9" transform="rotate(-90 553.3 403.9)">VREF</text>
<text x="543.8" y="423.5">10nF</text>
<text x="555" y="421">8.2k</text>
<text x="507" y="431.4">IDC2</text>
<text x="569.9" y="429.3" transform="rotate(-90 569.9 429.3)">8</text>
<text x="524.4" y="433.8">4.7K</text>
<text x="564.1" y="434">3</text>
<text x="580.4" y="436.5">1</text>
<text x="619.8" y="437.7">IDC2_SEN_MCU</text>
<text x="564.1" y="439.1">2</text>
<text x="596.8" y="440.2">100R</text>
<text x="524.4" y="446.5">4.7K</text>
<text x="569.9" y="445.7" transform="rotate(-90 569.9 445.7)">4</text>
<text x="570.5" y="444.2">LMV358</text>
<text x="612.4" y="451.4">10nF</text>
<text x="502" y="459.3">VCC_AN4</text>
<text x="181.6" y="462.9">4K7</text>
<text x="204.1" y="467.4" transform="rotate(-90 204.1 467.4)">8</text>
<text x="531.8" y="462.3" transform="rotate(-90 531.8 462.3)">3</text>
<text x="534.3" y="462.3" transform="rotate(-90 534.3 462.3)">2</text>
<text x="536.9" y="462.3" transform="rotate(-90 536.9 462.3)">1</text>
<text x="566.3" y="464.3">8.2k</text>
<text x="134.6" y="473.3">NTC_IN1</text>
<text x="198.3" y="472.1">3</text>
<text x="495.5" y="469.6">1</text>
<text x="495.5" y="472.1">2</text>
<text x="500.4" y="470.8">CCW</text>
<text x="500.4" y="473.3">WIPER</text>
<text x="533" y="469.8" transform="rotate(-90 533 469.8)">CW</text>
<text x="535.5" y="473.3" transform="rotate(-90 535.5 473.3)">WIPER</text>
<text x="538.1" y="471.3" transform="rotate(-90 538.1 471.3)">CCW</text>
<text x="156.1" y="475.7">100R</text>
<text x="198.3" y="477.2">2</text>
<text x="214.7" y="474.6">1</text>
<text x="225.9" y="478.3">100R</text>
<text x="255.3" y="475.8">TEMP_SEN_MCU</text>
<text x="495.5" y="474.6">3</text>
<text x="499" y="479.8">3296W-1-103</text>
<text x="500.4" y="475.8">CW</text>
<text x="566.3" y="476">10nF</text>
<text x="183.1" y="483.2">10nF</text>
<text x="204.1" y="483.8" transform="rotate(-90 204.1 483.8)">4</text>
<text x="204.7" y="482.3">LMV358</text>
<text x="245.4" y="485.7">10nF</text>
<text x="134.6" y="489.8">NTC_IN2</text>
<text x="529.4" y="486.1">10K</text>
<text x="156.1" y="492.2">100R</text>
</g>
</svg>
